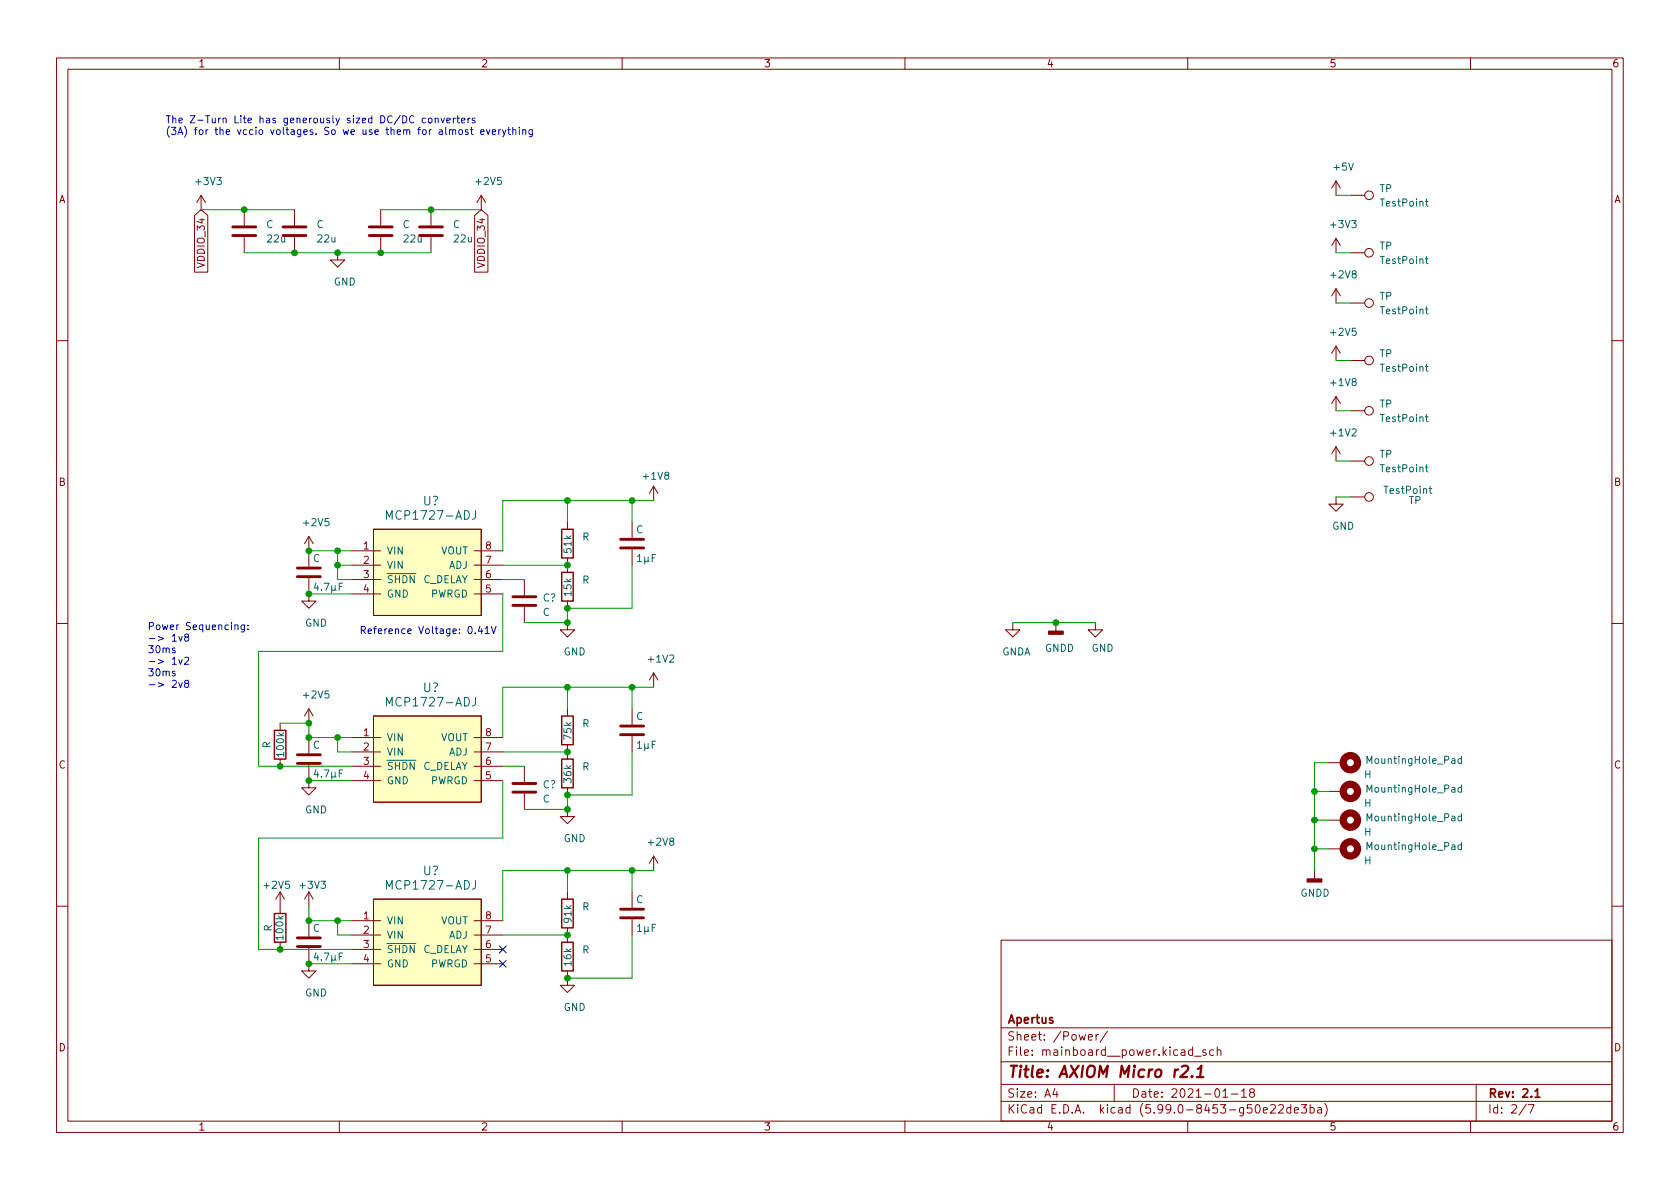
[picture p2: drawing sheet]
<svg xmlns="http://www.w3.org/2000/svg" width="297mm" height="210mm" viewBox="0 0 297 210" stroke-linecap="round" stroke-linejoin="round" font-family="sans-serif">
<g fill="none" stroke="#840000" stroke-width=".18">
<path d="M10 10.2h277v190.1h-277zM12 12.2h273v186.1h-273zM60 10.2v2M110 10.2v2M160 10.2v2M210 10.2v2M260 10.2v2M34.4 38.1l1.2-1 1.1 1v10h-2.3zM35.6 34.5l-.8 1.3M35.6 34.5v2.6M35.6 34.5l.7 1.3M43.2 37.1v2.8"/>
<path d="M52.1 37.1v2.8M67.3 37.1v2.8M76.2 37.1v2.8M83.9 38.1l1.2-1 1.2 1v10h-2.4zM85.1 34.5l-.8 1.3M85.1 34.5v2.6M85.1 34.5l.8 1.3M236.2 32v2.5M236.2 32l-.7 1.3M236.2 32l.8 1.3M238.8 34.5h2.5M43.2 41.9v2.8"/>
<path d="M52.1 41.9v2.8M59.7 44.7v1.3h1.3l-1.3 1.2-1.3-1.2h1.3M67.3 41.9v2.8M76.2 41.9v2.8M236.2 42.2v2.5M236.2 51v2.6M236.2 42.2l-.7 1.2M236.2 42.2l.8 1.2M236.2 51l-.7 1.3M236.2 51l.8 1.3M238.8 53.6h2.5M238.8 44.7h2.5"/>
<path d="M10 60.2h2M236.2 79l-.7 1.3M236.2 61.2v2.5M236.2 70.1v2.5M236.2 79v2.5M236.2 79l.8 1.3M236.2 61.2l-.7 1.3M236.2 61.2l.8 1.3M236.2 70.1l-.7 1.3M236.2 70.1l.8 1.3M238.8 63.7h2.5M238.8 72.6h2.5"/>
<path d="M285 60.2h2M54.6 94.9v5.3M54.6 94.9l-.8 1.2M54.6 94.9l.8 1.2M62.2 97.4h5.1M62.2 99.9h5.1M66 93.6h19.1v15.2h-19.1zM83.8 97.4h5.1M83.8 99.9h5.1M100.3 92.3v1.3M100.3 98.7v2.5M111.8 92.3v2.8"/>
<path d="M111.8 97.1v2.8M115.6 86l-.8 1.2M115.6 86v2.5M115.6 86l.7 1.2M236.2 87.9v1.2h1.3l-1.3 1.3-1.3-1.3h1.3M238.8 81.5h2.5M238.8 87.9h2.5M10 110.2h2M54.6 102.2v4.1h1.3l-1.3 1.3-1.3-1.3h1.3M62.2 102.5h5.1M62.2 105h5.1M83.8 102.5h5.1"/>
<path d="M83.8 105h5.1M92.7 102.5v2.8M92.7 107.3v2.8M100.3 110.1v1.3h1.3l-1.3 1.2-1.2-1.2h1.2M100.3 106.3v1.3M115.6 119v2.5M115.6 119l-.8 1.3M115.6 119l.7 1.3M179.1 110.1v1.3h1.2l-1.2 1.2-1.3-1.2h1.3M186.7 110.1v1.5M193.7 110.1v1.3h1.2l-1.2 1.2-1.3-1.2h1.3M285 110.2h2"/>
<path d="M49.5 127.9v1.3M49.5 134.2v1.3M54.6 135.2v4.1h1.3l-1.3 1.3-1.3-1.3h1.3M54.6 125.3v2.6M54.6 130.4v2.8M54.6 125.3l-.8 1.3M54.6 125.3l.8 1.3M62.2 130.4h5.1M62.2 133h5.1M62.2 135.5h5.1M62.2 138h5.1M66 126.6h19.1v15.3h-19.1z"/>
<path d="M83.8 130.4h5.1M83.8 133h5.1M83.8 135.5h5.1M83.8 138h5.1M92.7 135.5v2.8M100.3 125.3v1.3M100.3 131.7v2.5M100.3 139.3v1.3M111.8 125.3v2.8M111.8 130.2v2.8M234.9 134.9h2.6M234.9 139.9h2.6"/>
<path d="M49.5 157.7l-.7 1.3M49.5 157.7v3.8M49.5 157.7l.8 1.3M54.6 157.7l-.8 1.3M54.6 157.7v2.6M54.6 157.7l.8 1.3M66 159h19.1v15.2h-19.1zM92.7 140.3v2.8M100.3 143.1v1.3h1.3l-1.3 1.3-1.2-1.3h1.2M100.3 157.7v1.3M111.8 157.7v2.8M115.6 151.4v2.5"/>
<path d="M115.6 151.4l-.8 1.2M115.6 151.4l.7 1.2M232.4 153.9v1.5M234.9 145h2.6M234.9 150.1h2.6M10 160.2h2M49.5 166.6v1.3M54.6 167.6v4.1h1.3l-1.3 1.3-1.3-1.3h1.3M54.6 162.8v2.8M62.2 162.8h5.1M62.2 165.3h5.1M62.2 167.9h5.1"/>
<path d="M62.2 170.4h5.1M83.8 162.8h5.1M83.8 165.3h5.1M83.8 167.9h5.1M83.8 170.4h5.1M100.3 171.7v2.5h1.3l-1.3 1.3-1.2-1.3h1.2M100.3 164.1v2.5M111.8 162.6v2.7M177 166.3h108v32h-108zM285 160.2h2M60 198.3v2M110 198.3v2"/>
<path d="M160 198.3v2M177 194.8h108M177 191.8h108M177 187.8h108M177 181.8h108M186.5 192.5l-.4 1h1M186.9 193v1M192.4 183.4l.7-.1v-.3l-.5-.1-.2 .2 .1 .8h.6M193.8 182.9v1M194.2 182.9l-.3 .1-.1 .2M195.8 182.4l-1.3 1.9M197 191.8v3"/>
<path d="M210 198.3v2M211.2 186.8h1.2M213.2 185.7l-.3-.1-.3 .2 .1 .3 .5 .1v.4h-.6M214.6 185.7l-.5-.1-.2 .3v.4l.1 .3h.6M215.2 185.8l.2-.2 .4 .1 .1 .9M215.2 185.1v1.5M216.2 194h.9M217.7 193.5h1.2M219.5 193l.4-.5v1.5M219.5 194h.9M221.2 193.2l-.3-.3 .1-.2 .2-.2 .4 .1 .2 .2-.1 .2-.6 .2-.2 .3 .1 .4 .2 .1h.3l.3-.3-.1-.4-.2-.1M223.4 196.3l.7-.1-.1-.3-.4-.1-.2 .2v.8h.6"/>
<path d="M224.6 195.5l.6-.2 .2 .2 .1 .3-.9 1h.9M226.1 195.5l.5-.2 .3 .2v.3l-.9 1h.9M228.2 195.9l-.4-.1-.3 .3v.4l.1 .3h.6M228.2 195.3v1.5M228.9 196.3l.7-.1-.1-.3-.4-.1-.2 .2v.8h.6M230.1 195.3h.9l-.5 .6 .4 .1v.7l-.2 .1h-.4l-.2-.1M231.6 195.9l.5-.1 .3 .3v.4l-.2 .3h-.6M231.6 195.3v1.5M233 195.9h.6v.9M233.6 196.2l-.5 .1a.29 .29 0 0 0-.2 .2 .29 .29 0 0 0 .2 .3h.5M234.2 195.1a1.72 1.72 0 0 1 0 2.3M260 198.3v2"/>
<path d="M261 191.8v6.5M269.9 195.3l-1.3 1.9M270.2 195.3h1l-.6 1.5"/>
<circle cx="242.1" cy="34.5" r=".76"/>
<circle cx="242.1" cy="53.6" r=".76"/>
<circle cx="242.1" cy="44.7" r=".76"/>
<circle cx="242.1" cy="63.7" r=".76"/>
<circle cx="242.1" cy="72.6" r=".76"/>
<circle cx="242.1" cy="87.9" r=".76"/>
<circle cx="242.1" cy="81.5" r=".76"/>
</g>
<path d="M271.4 193l.4-.5v1.5M271.4 194h.9" fill="none" stroke="#840000" stroke-width=".3"/>
<path d="M209 188.7l.3-.2h.5a.45 .45 0 0 1 .3 .5l-.2 .3-1.2 1.2h1.2M210.8 190.3l.1 .1-.1 .1-.1-.1 .1-.1v.2M211.6 190.5h1.2M211.8 189l.6-.5-.2 2" fill="none" stroke="#840000" stroke-width=".4"/>
<g fill="none" stroke="#006464" stroke-width=".18">
<path d="M252 35.6h.5M252.2 35.2v1.1l.3 .2M252 54.7h.5M252 45.8h.5M252.2 54.2v1.1l.3 .2M252.2 45.3v1.1l.3 .2M252 64.8h.5M252 73.7h.5M252.2 64.4v1.1l.3 .2M252.2 73.3v1.1l.3 .2M68.3 91.8v-1.5l.5 1.1 .5-1.1v1.5M84.1 90.3v1.1a.49 .49 0 0 1-.6 .4"/>
<path d="M112.7 98.4l.4-.4v1.3M112.7 99.3h.7M114 98.5v1.2M114.6 99.1l.2 .2M114.6 98.5l-.1 .8h-.3l-.2-.2M115.3 98.7h.4M115.9 98h-.6v1.3M252 82.6h.5M252.2 82.2v1.1l.3 .1M252.7 86.4h.5M252.9 86v1.1l.3 .2M55.9 103.1l-.3 .9h.8"/>
<path d="M56.2 103.5v.9M56.8 104.3v.1M57.3 103.1h.9l-.6 1.3M58.7 103.5v1.3M59.3 104.2l.1 .2M59.3 103.5l-.1 .8-.4 .1-.1-.2M60 103.7h.4M60.6 103.1h-.6v1.3M55.9 136.1l-.3 .9h.8M56.2 136.6v.8M56.8 137.3v.1M57.3 136.1h.9l-.6 1.3"/>
<path d="M58.7 136.6v1.2M59.3 137.2l.1 .2M59.3 136.6l-.1 .8h-.4l-.1-.2M60 136.8h.4M60.6 136.1h-.6v1.3M68.3 124.8v-1.5l.5 1.1 .5-1.1v1.5M84.1 123.3v1.1a.49 .49 0 0 1-.6 .4M112.7 131.4l.4-.3v1.2M112.7 132.3h.7M114 131.5v1.3M114.6 132.2l.2 .1M114.6 131.5l-.1 .8h-.3l-.2-.1"/>
<path d="M115.3 131.7h.4M115.9 131.1h-.6v1.2M258.4 134.2h-.4l-.2 .2 .1 .5h.5M258.4 139.3l-.4-.1-.2 .3 .1 .5h.5M258.4 133.7v1.3M258.4 138.8v1.3M68.3 157.2v-1.5l.5 1.1 .5-1.1v1.5M84.1 155.7v1.1a.49 .49 0 0 1-.6 .4M258.4 144.4l-.4-.1-.2 .3 .1 .5h.5M258.4 149.5l-.4-.1-.2 .2 .1 .6h.5M258.4 143.9v1.3M258.4 149v1.2"/>
<path d="M55.9 168.5l-.3 .9h.8M56.2 169v.8M56.8 169.7v.1M57.3 168.5h.9l-.6 1.3M58.7 169v1.2M59.3 169.6l.1 .2M59.3 169l-.1 .7-.4 .1-.1-.2M60 169.1h.4M60.6 168.5h-.6v1.3M112.7 163.8l.4-.3v1.2M112.7 164.7h.7M114 163.9v1.2"/>
<path d="M114.6 164.5l.2 .2M114.6 163.9l-.1 .8h-.3l-.2-.2M115.3 164.1h.4M115.9 163.5h-.6v1.2"/>
</g>
<g fill="#840000" stroke="#840000" stroke-width=".25">
<path d="M231.1 155.4h2.6v.6h-2.6z"/>
<path d="M185.4 111.6h2.6v.5h-2.6z"/>
</g>
<path d="M99.3 93.6h2v5.1h-2zM99.3 101.2h2v5.1h-2zM48.5 129.2h2v5h-2zM99.3 126.6h2v5.1h-2zM99.3 134.2h2v5.1h-2zM99.3 159h2v5.1h-2zM48.5 161.5h2v5.1h-2zM99.3 166.6h2v5.1h-2z" fill="none" stroke="#840000" stroke-width=".25"/>
<g fill="none" stroke="#840000" stroke-width=".51">
<path d="M41.1 41.7h4.1M41.1 40.1h4.1M50 41.7h4.1M50 40.1h4.1M65.3 41.7h4M65.3 40.1h4M74.2 41.7h4M74.2 40.1h4M109.7 96.9h4.1M109.7 95.4h4.1M52.6 102h4M52.6 100.5h4"/>
<path d="M90.7 107.1h4M90.7 105.5h4M52.6 135h4M52.6 133.5h4M90.7 138.6h4M109.7 129.9h4.1M109.7 128.4h4.1M90.7 140.1h4M52.6 167.4h4M52.6 165.9h4M109.7 162.3h4.1M109.7 160.8h4.1"/>
</g>
<g fill="#ffffc2" stroke="#ffffc2" stroke-width=".18">
<path d="M66 159h19.1v15.2h-19.1z"/>
<path d="M66 93.6h19.1v15.2h-19.1z"/>
<path d="M66 126.6h19.1v15.3h-19.1z"/>
</g>
<path d="M64.7 103.4l-.3 .9h.8M65 103.9v.8M64.7 136.4l-.3 .9h.8M65 136.9v.8M64.7 168.8l-.3 .9h.8M65 169.3v.8" fill="none" stroke="#a90000" stroke-width=".18"/>
<g fill="none" stroke="#840000" stroke-width="1.3">
<circle cx="238.8" cy="139.9" r="1.27"/>
<circle cx="238.8" cy="134.9" r="1.27"/>
<circle cx="238.8" cy="145" r="1.27"/>
<circle cx="238.8" cy="150.1" r="1.27"/>
</g>
<g fill="none" stroke="#0000c2" stroke-width=".18">
<path d="M75.2 20.9h-.3l-.3 .2 .2 .6h.4M75.9 20.9h.3l.2 .2v.4l-.2 .2h-.3l-.2-.2zM76.9 21l.2-.1h.3l.1 .8M76.9 20.9v.8M78 20.9l.3 .8 .3-.8M79 21.3l.6-.1-.1-.3h-.3l-.2 .2 .1 .6h.4M80.1 20.9v.8M80.5 20.9l-.4 .2M80.8 20.9h.4M80.9 20.5v1.1l.3 .1M81.2 23l.3-.1 .3 .3v.3l-.3 .3-.3-.1-.1-.2zM81.6 21.3l.6-.1-.1-.3h-.3l-.2 .2 .1 .6h.4"/>
<path d="M82.7 23l-.3-.1-.1 .2v.2l.4 .1v.3h-.4M82.7 20.9v.8M83.1 20.9l-.4 .2M83.2 22.9h.5M83.4 22.5v1.1l.3 .2M84 20.9h-.3l-.2 .2v.1l.5 .2v.3h-.5M85 23.4l.6-.2-.1-.2-.3-.1-.2 .2v.6h.5M86 22.9l.3 .9 .3-.9M87 23.4l.6-.2v-.2l-.4-.1-.2 .2 .1 .6h.5M88.2 22.9v.9M88.6 22.9l-.4 .3M88.9 22.9l.3 .9"/>
<path d="M89.5 22.9l-.5 1.2-.1 .1M89.8 22.9h.4M89.9 22.5v1.1l.3 .2M90.7 23.1l.2-.2 .3 .1v.8M90.7 22.5v1.3M91.8 22.5v.1M91.8 22.9v.9M92.4 23.1l.2-.2 .3 .1 .1 .8M92.4 22.9v.9M94.1 22.9v1.1l-.2 .2-.3-.1M94.1 23l-.3-.1-.3 .3 .1 .5h.5M30.9 114.6h-.3l-.1 .2v.2l.4 .1v.3h-.4"/>
<path d="M30.9 118.7h-.3l-.1 .2v.1l.4 .2v.3h-.4M31.6 112.5l.3 .9 .3-.9M31.6 116.6l.3 .9 .3-.9M32.6 116.3l.5-.1 .3 .4-.8 .9h.8M32.9 112.7l-.3-.3 .1-.2 .2-.1 .3 .1 .2 .2-.1 .1-.5 .2-.2 .2v.2l.3 .3h.2l.3-.3v-.2l-.3-.2M41.5 110.6l.2-.1 .3 .1 .1 .7M43.2 110.5v1l-.2 .3-.3-.1M43.2 110.6l-.3-.1-.3 .2 .1 .6h.5M43.8 111.2v.1M43.8 110.6v.1M84.9 110.7l-.3 .9h.7M85.2 111.2v.8"/>
<path d="M85.8 111.1l.3-.3v1.2M85.8 112h.7M86.9 110.8l.4 1.2 .4-1.2M31.6 120.7l.3 .9 .3-.9M32.9 120.8l-.3-.2 .1-.2 .2-.1 .3 .1 .2 .1-.1 .2-.5 .2-.2 .2v.2l.3 .3h.2l.3-.3v-.2l-.3-.3"/>
</g>
<g fill="none" stroke="#009600" stroke-width=".18">
<path d="M35.6 37.1h16.5M67.3 37.1h17.8M236.2 34.5h2.6M43.2 44.7h33M236.2 44.7h2.6M236.2 53.6h2.6M236.2 63.7h2.6M236.2 72.6h2.6M54.6 97.4h7.6M59.7 97.4v5.1h2.5M59.7 99.9h2.5M88.9 99.9h11.4"/>
<path d="M100.3 88.5v3.8M111.8 88.5v3.8M111.8 99.9v7.7h-11.5v2.5h-7.6M115.6 88.5h-26.7v8.9M236.2 87.9h2.6M236.2 81.5h2.6M54.6 105h7.6M88.9 105v10.2h-43.2v20.3h16.5M88.9 102.5h3.8M179.1 110.1h14.6M49.5 127.9h5.1v2.5h7.6M54.6 138h7.6"/>
<path d="M59.7 130.4v2.6h2.5M88.9 138v10.2h-43.2v19.7h16.5M88.9 133h11.4M88.9 135.5h3.8M100.3 121.5v3.8M111.8 121.5v3.8M111.8 133v7.6h-11.5v2.5h-7.6M115.6 121.5h-26.7v8.9M232.4 139.9h2.5M234.9 134.9h-2.5v19M100.3 153.9v3.8M111.8 153.9v3.8"/>
<path d="M115.6 153.9h-26.7v8.9M232.4 145h2.5M232.4 150.1h2.5M54.6 160.3v2.5h7.6M54.6 170.4h7.6M59.7 162.8v2.5h2.5M88.9 165.3h11.4M111.8 165.3v7.7h-11.5"/>
</g>
<path d="M88.3 167.3l1.2 1.2M88.3 169.8l1.2 1.2M89.5 167.3l-1.2 1.2M89.5 169.8l-1.2 1.2" fill="none" stroke="#000084" stroke-width=".18"/>
<g fill="#009600" stroke="#009600" stroke-width=".18">
<circle cx="54.6" cy="105" r=".51"/>
<circle cx="59.7" cy="99.9" r=".51"/>
<circle cx="67.3" cy="44.7" r=".51"/>
<circle cx="52.1" cy="44.7" r=".51"/>
<circle cx="59.7" cy="44.7" r=".51"/>
<circle cx="54.6" cy="97.4" r=".51"/>
<circle cx="59.7" cy="97.4" r=".51"/>
<circle cx="76.2" cy="37.1" r=".51"/>
<circle cx="43.2" cy="37.1" r=".51"/>
<circle cx="100.3" cy="99.9" r=".51"/>
<circle cx="100.3" cy="107.6" r=".51"/>
<circle cx="100.3" cy="121.5" r=".51"/>
<circle cx="111.8" cy="121.5" r=".51"/>
<circle cx="100.3" cy="110.1" r=".51"/>
<circle cx="100.3" cy="133" r=".51"/>
<circle cx="186.7" cy="110.1" r=".51"/>
<circle cx="100.3" cy="88.5" r=".51"/>
<circle cx="111.8" cy="88.5" r=".51"/>
<circle cx="49.5" cy="167.9" r=".51"/>
<circle cx="54.6" cy="170.4" r=".51"/>
<circle cx="54.6" cy="162.8" r=".51"/>
<circle cx="59.7" cy="162.8" r=".51"/>
<circle cx="100.3" cy="153.9" r=".51"/>
<circle cx="100.3" cy="140.6" r=".51"/>
<circle cx="100.3" cy="143.1" r=".51"/>
<circle cx="100.3" cy="165.3" r=".51"/>
<circle cx="111.8" cy="153.9" r=".51"/>
<circle cx="100.3" cy="173" r=".51"/>
<circle cx="232.4" cy="139.9" r=".51"/>
<circle cx="232.4" cy="145" r=".51"/>
<circle cx="232.4" cy="150.1" r=".51"/>
<circle cx="54.6" cy="127.9" r=".51"/>
<circle cx="54.6" cy="130.4" r=".51"/>
<circle cx="59.7" cy="130.4" r=".51"/>
<circle cx="49.5" cy="135.5" r=".51"/>
<circle cx="54.6" cy="138" r=".51"/>
</g>
<text font-size="2.8" fill="#840000" x="178" y="190.6">Title: AXIOM Micro r2.1</text>
<g font-size="2.1" fill="#006464">
<text x="74.8" y="89.4">U?</text>
<text x="69" y="91.9">MCP1727-ADJ</text>
<text x="69" y="124.9">MCP1727-ADJ</text>
<text x="74.8" y="122.4">U?</text>
<text x="74.8" y="154.8">U?</text>
<text x="69" y="157.3">MCP1727-ADJ</text>
</g>
<g font-size="2.1" fill="#840000">
<text x="178" y="184">Sheet: /Power/</text>
<text x="178" y="181">Apertus</text>
<text x="178" y="186.7">File: mainboard__power.kicad_sch</text>
<text x="178" y="196.9">KiCad E.D.A. kicad (5.99.0-8453-g50e22de3ba)</text>
<text x="178" y="194.1">Size: A4</text>
<text x="200" y="194.1">Date: 2021-01-18</text>
<text x="263" y="194.1">Rev: 2.1</text>
<text x="263" y="196.9">Id: 2/7</text>
</g>
<g font-size="1.8" fill="#840000">
<text x="35" y="11.9">1</text>
<text x="85" y="11.9">2</text>
<text x="135" y="11.9">3</text>
<text x="185" y="11.9">4</text>
<text x="235" y="11.9">5</text>
<text x="285" y="11.9">6</text>
<text x="10.3" y="35.9">A</text>
<text x="285.3" y="35.9">A</text>
<text x="36.2" y="47" transform="rotate(-90 36.2 47)">VDDIO_34</text>
<text x="85.7" y="47" transform="rotate(-90 85.7 47)">VDDIO_34</text>
<text x="10.3" y="85.9">B</text>
<text x="285.3" y="85.9">B</text>
<text x="10.3" y="135.9">C</text>
<text x="285.3" y="135.9">C</text>
<text x="10.3" y="185.9">D</text>
<text x="285.3" y="185.9">D</text>
<text x="35" y="199.9">1</text>
<text x="85" y="199.9">2</text>
<text x="135" y="199.9">3</text>
<text x="185" y="199.9">4</text>
<text x="235" y="199.9">5</text>
<text x="285" y="199.9">6</text>
</g>
<g font-size="1.8" fill="#0000c2">
<text x="29.2" y="21.8">The Z-Turn Lite has generously sized DC/DC converters</text>
<text x="29.2" y="23.8">(3A) for the vccio voltages. So we use them for almost everything</text>
<text x="26" y="111.4">Power Sequencing:</text>
<text x="26" y="113.4">-&gt; 1v8</text>
<text x="63.5" y="112.1">Reference Voltage: 0.41V</text>
<text x="26" y="115.5">30ms</text>
<text x="26" y="117.5">-&gt; 1v2</text>
<text x="26" y="119.6">30ms</text>
<text x="26" y="121.6">-&gt; 2v8</text>
</g>
<g font-size="1.8" fill="#006464">
<text x="34.7" y="32.7">+3V3</text>
<text x="84.3" y="32.7">+2V5</text>
<text x="235.9" y="30.2">+5V</text>
<text x="243.9" y="34">TP</text>
<text x="47.1" y="40.3">C</text>
<text x="56" y="40.3">C</text>
<text x="71.2" y="40.3">C</text>
<text x="80.1" y="40.3">C</text>
<text x="235.4" y="40.3">+3V3</text>
<text x="244.2" y="36.5">TestPoint</text>
<text x="47.3" y="42.9">22u</text>
<text x="56.2" y="42.9">22u</text>
<text x="71.5" y="42.9">22u</text>
<text x="80.3" y="42.9">22u</text>
<text x="243.9" y="44.1">TP</text>
<text x="244.2" y="46.7">TestPoint</text>
<text x="59" y="50.5">GND</text>
<text x="235.4" y="49.2">+2V8</text>
<text x="243.9" y="53">TP</text>
<text x="235.4" y="59.4">+2V5</text>
<text x="244.2" y="55.6">TestPoint</text>
<text x="243.9" y="63.2">TP</text>
<text x="244.2" y="65.7">TestPoint</text>
<text x="235.4" y="68.3">+1V8</text>
<text x="235.4" y="77.2">+1V2</text>
<text x="243.9" y="72.1">TP</text>
<text x="244.2" y="74.6">TestPoint</text>
<text x="243.9" y="81">TP</text>
<text x="244.2" y="83.5">TestPoint</text>
<text x="113.9" y="84.8">+1V8</text>
<text x="244.9" y="87.3">TestPoint</text>
<text x="249.1" y="89.1">TP</text>
<text x="53.8" y="93">+2V5</text>
<text x="102.9" y="95.6">R</text>
<text x="112.5" y="94.3">C</text>
<text x="235.5" y="93.7">GND</text>
<text x="55.3" y="99.4">C</text>
<text x="68.3" y="98">VIN</text>
<text x="68.3" y="100.6">VIN</text>
<text x="77.9" y="98">VOUT</text>
<text x="79.3" y="100.6">ADJ</text>
<text x="101" y="97.7" transform="rotate(-90 101 97.7)">51k</text>
<text x="68.3" y="103.1">~SHDNC_DELAY</text>
<text x="68.3" y="105.7">GND</text>
<text x="76" y="105.7">PWRGD</text>
<text x="96" y="106.4">C?</text>
<text x="101" y="105.3" transform="rotate(-90 101 105.3)">15k</text>
<text x="102.9" y="103.2">R</text>
<text x="53.9" y="110.8">GND</text>
<text x="96" y="108.9">C</text>
<text x="99.6" y="115.9">GND</text>
<text x="114.8" y="117.2">+1V2</text>
<text x="177.1" y="115.9">GNDA</text>
<text x="184.7" y="115.3">GNDD</text>
<text x="193" y="115.3">GND</text>
<text x="53.8" y="123.5">+2V5</text>
<text x="68.3" y="131.1">VIN</text>
<text x="77.9" y="131.1">VOUT</text>
<text x="101" y="130.7" transform="rotate(-90 101 130.7)">75k</text>
<text x="102.9" y="128.6">R</text>
<text x="112.5" y="127.3">C</text>
<text x="47.8" y="132.3" transform="rotate(-90 47.8 132.3)">R</text>
<text x="50.2" y="133.7" transform="rotate(-90 50.2 133.7)">100k</text>
<text x="55.3" y="132.4">C</text>
<text x="68.3" y="133.6">VIN</text>
<text x="68.3" y="136.1">~SHDNC_DELAY</text>
<text x="79.3" y="133.6">ADJ</text>
<text x="102.9" y="136.2">R</text>
<text x="241.2" y="137.6">H</text>
<text x="242" y="135.1">MountingHole_Pad</text>
<text x="53.9" y="143.8">GND</text>
<text x="68.3" y="138.7">GND</text>
<text x="76" y="138.7">PWRGD</text>
<text x="96" y="141.9">C</text>
<text x="96" y="139.4">C?</text>
<text x="101" y="138.4" transform="rotate(-90 101 138.4)">36k</text>
<text x="241.2" y="142.7">H</text>
<text x="242" y="140.1">MountingHole_Pad</text>
<text x="99.6" y="148.9">GND</text>
<text x="114.8" y="149.5">+2V8</text>
<text x="241.2" y="147.8">H</text>
<text x="242" y="145.2">MountingHole_Pad</text>
<text x="241.2" y="152.8">H</text>
<text x="242" y="150.3">MountingHole_Pad</text>
<text x="46.8" y="157.2">+2V5</text>
<text x="53.2" y="157.2">+3V3</text>
<text x="102.9" y="161">R</text>
<text x="112.5" y="159.7">C</text>
<text x="229.9" y="158.6">GNDD</text>
<text x="48.1" y="164.7" transform="rotate(-90 48.1 164.7)">R</text>
<text x="50.1" y="166" transform="rotate(-90 50.1 166)">100k</text>
<text x="55.3" y="164.8">C</text>
<text x="68.3" y="163.4">VIN</text>
<text x="68.3" y="166">VIN</text>
<text x="77.9" y="163.4">VOUT</text>
<text x="79.3" y="166">ADJ</text>
<text x="101" y="163.1" transform="rotate(-90 101 163.1)">91k</text>
<text x="68.3" y="168.5">~SHDNC_DELAY</text>
<text x="68.3" y="171.1">GND</text>
<text x="76" y="171.1">PWRGD</text>
<text x="101" y="170.7" transform="rotate(-90 101 170.7)">16k</text>
<text x="102.9" y="168.6">R</text>
<text x="53.9" y="176.2">GND</text>
<text x="99.6" y="178.8">GND</text>
</g>
<g font-size="1.8" fill="#a90000">
<text x="64.3" y="97.1">1</text>
<text x="64.3" y="99.7">2</text>
<text x="85.9" y="99.7">7</text>
<text x="85.9" y="97.1">8</text>
<text x="64.3" y="102.2">3</text>
<text x="85.9" y="104.8">5</text>
<text x="85.9" y="102.2">6</text>
<text x="64.3" y="130.2">1</text>
<text x="85.9" y="130.2">8</text>
<text x="64.3" y="132.7">2</text>
<text x="64.3" y="135.2">3</text>
<text x="85.9" y="137.8">5</text>
<text x="85.9" y="135.2">6</text>
<text x="85.9" y="132.7">7</text>
<text x="64.3" y="162.6">1</text>
<text x="64.3" y="165.1">2</text>
<text x="64.3" y="167.6">3</text>
<text x="85.9" y="167.6">6</text>
<text x="85.9" y="165.1">7</text>
<text x="85.9" y="162.6">8</text>
<text x="85.9" y="170.2">5</text>
</g>
</svg>
